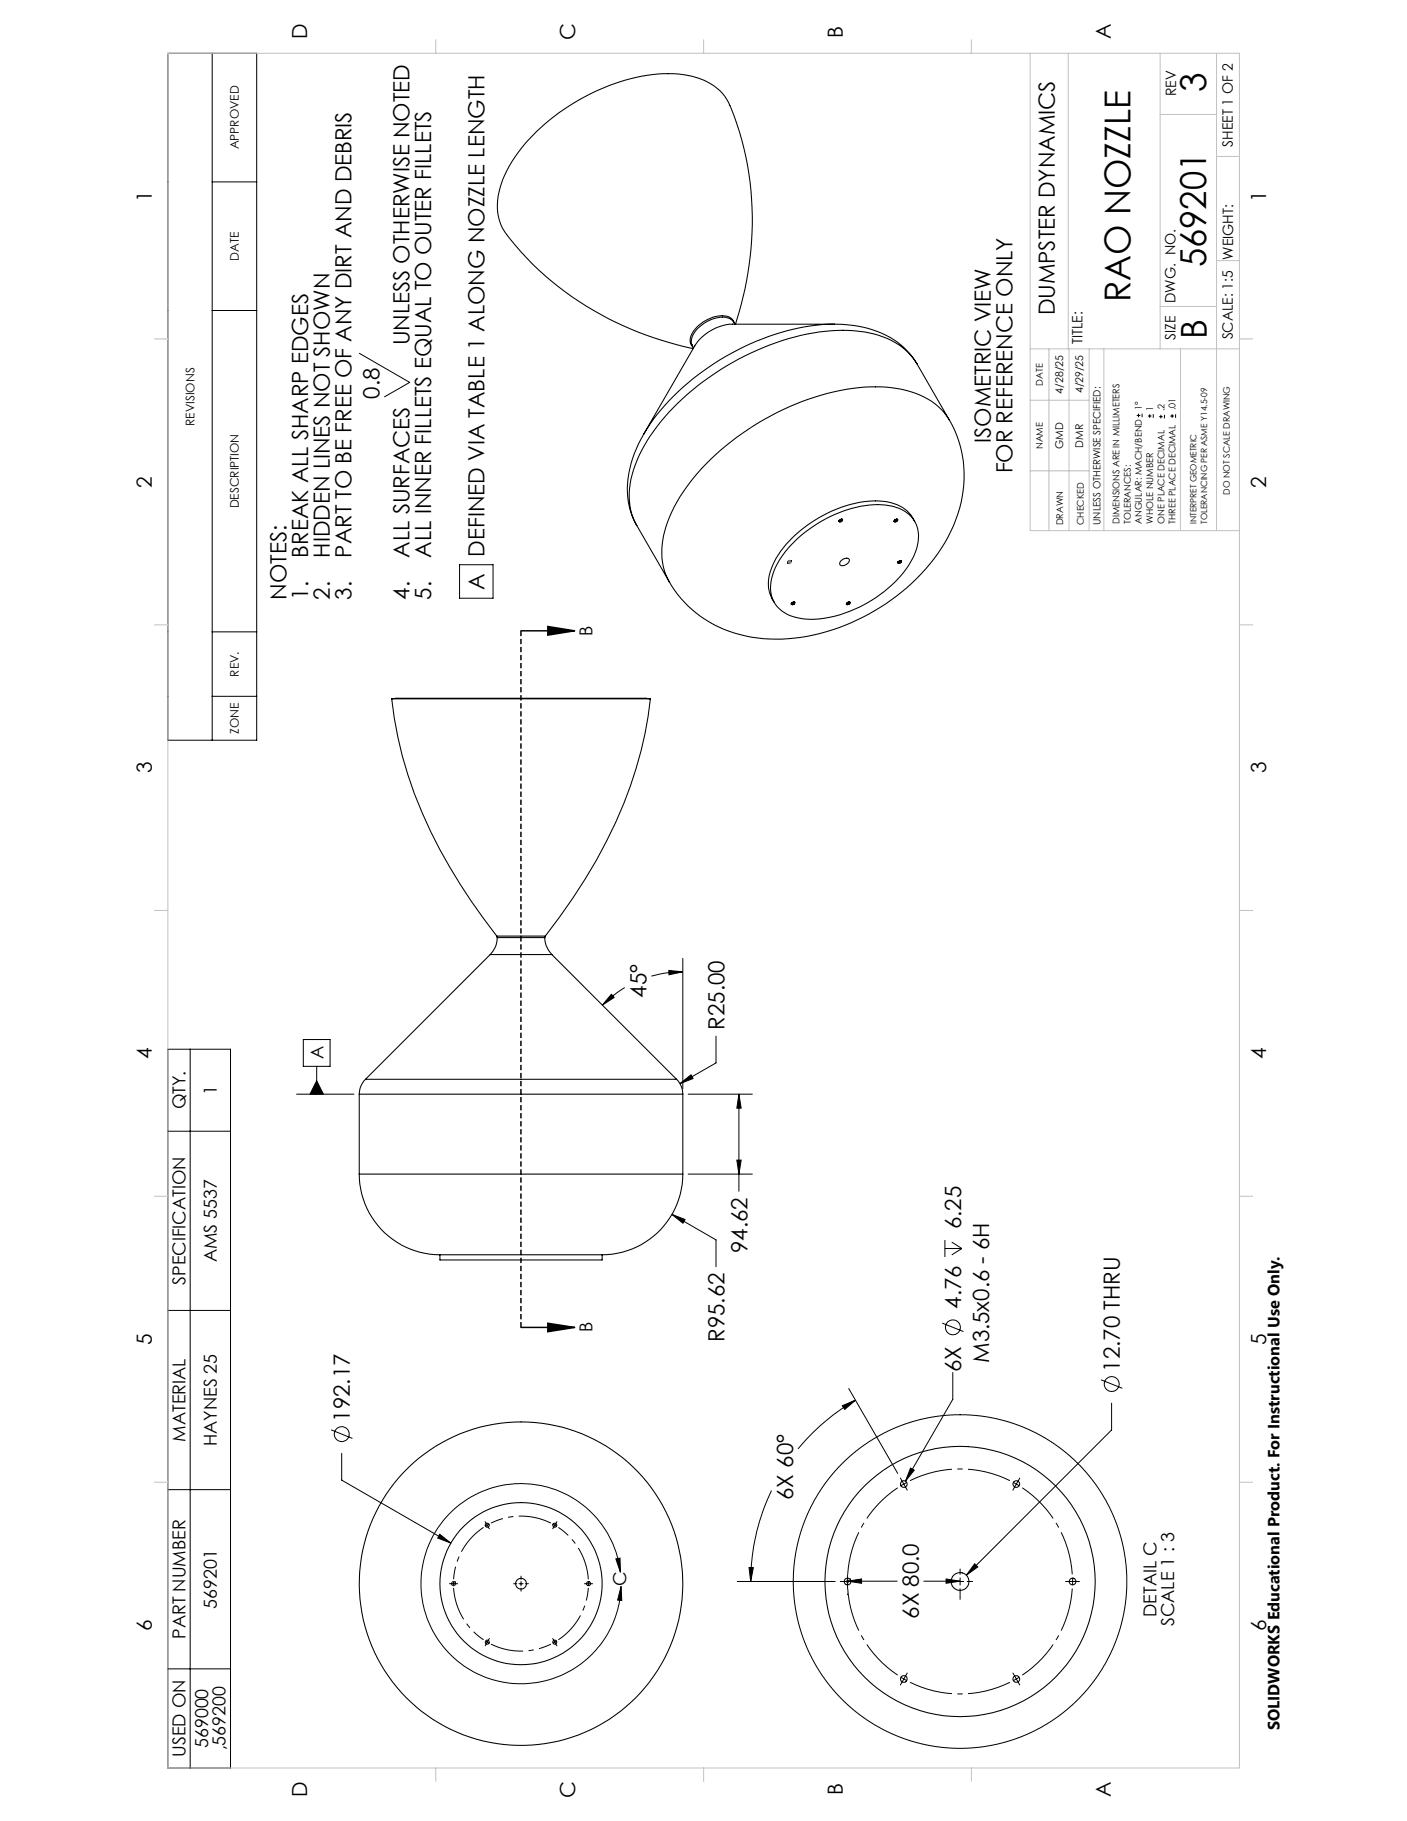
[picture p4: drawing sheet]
<svg xmlns="http://www.w3.org/2000/svg" width="216mm" height="279mm" viewBox="0 0 216 279" stroke-linecap="round" stroke-linejoin="round" font-family="sans-serif">
<g fill="none" stroke="#000" stroke-width=".16">
<path d="M106.2 53.1h.1M112.6 49.4l.2 .3M112.6 49.4h.1M112.6 49.4a2.42 2.42 0 0 0-2.8-.6 5.1 5.1 0 0 0-3.7 3.3v.5l.1 .5M112.7 49.6a1.76 1.76 0 0 0-2.2-1.1 5.4 5.4 0 0 0-4.6 3.4l.1 .8 .3 .5M112.9 49.7a48.2 48.2 0 0 0-1.1-34 8.7 8.7 0 0 0-7-4.3 26 26 0 0 0-14.9 3.4 27.8 27.8 0 0 0-12.4 12 9.6 9.6 0 0 0-.5 7.9 38.1 38.1 0 0 0 9.7 10.1 50.9 50.9 0 0 0 19.7 8.7l-.2-.4M128 49.7a15.6 15.6 0 0 1 10.8 3.7l.9 1 1 1.4M128 49.7a35.9 35.9 0 0 0-20.1 7.2 29.5 29.5 0 0 0-10.6 12.7 12.9 12.9 0 0 0 .1 10.6l.3 .4M128 49.7h-15.6a7.4 7.4 0 0 0-5.8 3.4l-7.8 13.5M140.7 55.8a10.4 10.4 0 0 0-7.3-4.7 28.1 28.1 0 0 0-15.3 1.8 38.8 38.8 0 0 0-18.8 14.8 15.2 15.2 0 0 0-2.6 9.9l.4 1.9 .6 1.1M140.7 55.8l5 8.7M128.8 79.8l.4-.1a.26 .26 0 0 1-.1 .3 .26 .26 0 0 1-.3-.1z"/>
<path d="M129.1 79.7l-.3 .1 .3-.1M129.2 79.7l-.4 .2 .4-.2-.1 .2h-.3h.3l.1-.2v.1l-.4 .2M129.3 79.7l-.2 .2-.3 .1M129.3 79.7a.36 .36 0 0 1-.5 .3M137.2 79.9l.4-.2v.1l-.4 .1M137.3 79.8l.3-.1a.26 .26 0 0 1 0 .3 .26 .26 0 0 1-.4-.1zM137.4 79.7l-.1 .1M137.5 79.7l-.2 .1M137.6 79.7l-.3 .1 .3-.1M137.7 79.7l-.2 .2h-.3M137.7 79.7l-.2 .3h-.3M137.7 79.7v.1"/>
<path d="M137.7 79.7a.33 .33 0 0 1-.5 .3M145.7 64.5a17.9 17.9 0 0 1 .2 17 30.8 30.8 0 0 1-17.2 14.8 24.6 24.6 0 0 1-17.6 .3 17.2 17.2 0 0 1-8.4-7.3M145.7 64.5a10.4 10.4 0 0 0-7.3-4.8 28.1 28.1 0 0 0-15.3 1.9 39.8 39.8 0 0 0-17.8 13.2 17 17 0 0 0-3.7 10.9l.3 1.8 .8 1.8M97.7 80.6l5 8.7M120.9 86.3l.1 .1M120.9 86.3h.2l.3-.2-.3 .2zM120.9 86.2l.4-.2-.1 .2-.3 .1M120.9 86.4h.1M120.9 86.3h.1M120.9 86.1l.5-.1a.29 .29 0 0 1-.2 .4 .29 .29 0 0 1-.3-.1zM121 86.4h.1M121.2 86l-.3 .1"/>
<path d="M121.2 86l-.3 .2M121.3 86l-.4 .2M121.3 86l-.2 .2-.2 .1h.1M121.4 86a.37 .37 0 0 1-.5 .3M121.4 92.7h.5M121.4 92.6h.3l.2-.2-.2 .2h-.3M121.5 92.4h.4a.26 .26 0 0 1-.1 .3 .26 .26 0 0 1-.4-.1zM121.8 92.4l-.3 .1M121.8 92.4l-.4 .1M121.8 92.4l-.4 .2M121.9 92.7l-.3 .1M121.9 92.7l-.3 .1-.2-.1"/>
<path d="M121.9 92.4l-.2 .3h-.3M122.4 82.6a19.6 19.6 0 0 1 12.3-5.2 6.5 6.5 0 0 1 5.4 2.2 5.4 5.4 0 0 1 .2 5.6 18.2 18.2 0 0 1-9.8 8.5 13.1 13.1 0 0 1-9.3 .8 4.6 4.6 0 0 1-2.7-6.2 12.8 12.8 0 0 1 3.9-5.7zM129.1 86a.84 .84 0 0 1 1.2-.1 1 1 0 0 1-1.4 .7l-.1-.2zM129.9 92.7h.2l.3-.3-.2 .2zM129.9 92.6l.4-.2-.2 .2h-.2M129.9 92.5l.4-.1-.4 .2M129.9 92.5l.5-.1a.29 .29 0 0 1-.1 .3 .29 .29 0 0 1-.4 0zM130.4 92.4l-.2 .3h-.3M130.4 92.4l-.3 .3h-.2M137.8 86.2l.4-.2-.4 .3h.2l.3-.3-.2 .2-.3 .1M137.9 86.1l.4-.1a.28 .28 0 0 1-.2 .4 .28 .28 0 0 1-.3-.1zM138.1 86l-.3 .2"/>
<path d="M138.2 86l-.4 .2M138.3 86l-.1 .3h-.4M138.3 86l-.3 .3h-.2M138.3 86.1a.35 .35 0 0 1-.2 .3 .35 .35 0 0 1-.3 0M140.4 80a5.5 5.5 0 0 0-4.9-3.1 18 18 0 0 0-12.3 4.2 13.1 13.1 0 0 0-5.2 7.7 5.1 5.1 0 0 0 .8 3.6M60.1 107.2a65.5 65.5 0 0 0 10.5 28.4l1.7 2.7 3.9 5.3M60.1 107.2l.7-.1h38.3l.7 .1M60.1 107.2h39.7M99.8 107.2a65.2 65.2 0 0 1-10 27.7l-1.9 2.9-4.2 5.8M75.2 146.5h9.5M75.2 146.5l-19.1 19.1M76.2 143.6l.1 .3"/>
<path d="M76.2 143.6h7.5M76.3 143.9v.4a3.5 3.5 0 0 1-1.1 2.2M76.3 143.9h7.3M83.6 143.9l.1 .6a3.7 3.7 0 0 0 1 2M83.7 143.6l-.1 .3M84.7 146.5l19.1 19.1M55.1 167.9h49.7M55.1 167.9v12.2M56.1 165.6a3.2 3.2 0 0 0-1 2.3M56.1 165.6h47.7M103.8 165.6a3.2 3.2 0 0 1 1 2.3M104.8 167.9v12.2"/>
<path d="M55.1 180.1a12.4 12.4 0 0 0 12.4 12.4M55.1 180.1h49.7M67.5 192.5h24.9M67.5 192.5v.8h24.9v-.8M104.8 180.1a12.4 12.4 0 0 1-12.4 12.4M74.5 234.1v.1M138.2 227.8v.2M69.9 242.8h.1M90.3 242.7h.1M130.5 242.4h.1M164.6 242.1l.1 .1"/>
<circle cx="74.8" cy="234" r=".31"/>
<circle cx="85.1" cy="234" r=".31"/>
<circle cx="138.7" cy="227.7" r=".51"/>
<circle cx="156" cy="227.7" r=".51"/>
<circle cx="69.6" cy="243" r=".31"/>
<circle cx="74.8" cy="252" r=".31"/>
<circle cx="80" cy="243" r=".82"/>
<circle cx="80" cy="243" r="24.8"/>
<circle cx="80" cy="243" r="12.4"/>
<circle cx="85.1" cy="252" r=".31"/>
<circle cx="90.3" cy="243" r=".31"/>
<circle cx="130" cy="242.7" r=".52"/>
<circle cx="138.7" cy="257.6" r=".52"/>
<circle cx="147.3" cy="242.7" r="1.37"/>
<circle cx="147.3" cy="242.7" r="20.7"/>
<circle cx="155.9" cy="257.6" r=".52"/>
<circle cx="164.6" cy="242.7" r=".52"/>
</g>
<g fill="none" stroke="#000" stroke-width=".15">
<path d="M25.8 8.2h13.6v105.4h-13.6zM32.6 8.2v105.4M32.6 27.9h6.8M32.6 47.6h6.8M55.1 54.2l7.8 4.5-3.9 2.2M174.4 63.7h.6M174.7 63.5v.5M175.3 63.5v.5M176.1 63.8h.6M176.4 63.6v.5M177 63.6v.5M177.9 63.9h.5"/>
<path d="M178.1 63.6v.6M178.7 63.6v.6M179.6 63.8h.5M179.9 63.6v.5M180.4 63.6v.5M32.6 96.9h6.8M70.5 86.6h5.2v5.2h-5.2zM32.6 106.8h6.8M46.5 159.5h4.1v4.1h-4.1zM93.8 152.6l.4 .4-1.8 1.2zM95.9 151.5l-2 1.4-1.5 1.3M102.6 148.9l2.2 .2-2.1 .5z"/>
<path d="M104.8 149.1a17 17 0 0 0-4.8 .7M104.8 147.1v20M109.9 159v4.1l-5.6 3.2M25.8 161h9.6v110.3h-9.6zM25.8 173.6h9.6M29.2 161v110.3M45.5 167.9h8.8M48.6 165.8l1 2.1h-2zM48.6 163.6v4.3M104.3 166.3l1.7-1.4 .4 .6zM105.6 167.9h9.8M113.1 178h.6l-.3 2.1z"/>
<path d="M113.4 167.9l.3 2.1h-.6zM113.4 167.9v14.9M103.1 186.3l2 .8-.3 .6zM103.1 186.3l6.8 3.9v4.2M105.6 180.1h9.8M145 190.3v2.6M145 191.6h2.6M146 190.6l1.6 1M147.6 191.6l-1.6 .9M25.8 201.1h9.6M50.8 219.4l3.3 1.3M129.3 215.7l2-.9-1.7 1.5z"/>
<path d="M130.2 213.1l7.6 13M131.3 214.8a33.1 33.1 0 0 0-8.8 7.5M144.6 203l3.2 1.3M146.2 210.6v4.1l-7.3 12.6M168.9 211.7l3.3 1.3M170.6 215.3v4.1l-22.3 22.3M25.8 228.6h9.6M52.4 223v4.1l16.8 9.7M67.5 235.4l1.7 1.4-2-.8zM74.4 233.5l.4 .5M74.8 234l-.3 .2M74.8 234l.3 .6"/>
<path d="M75.1 233.9l-.3 .1M84.8 233.9l.3 .1M85.1 234l.3 .2M85.1 234l-.3 .6M85.5 233.5l-.4 .5M94.5 239.2l.6-.1 .1 2.1zM118.4 228.7a32.6 32.6 0 0 0-3.2 14M138.2 226.8l.5 .9M138.7 227.7l-.5 .3M138.7 227.7l.5 .9M139.2 227.4l-.5 .3M139.7 225.2l.6 .4-1.4 1.7z"/>
<path d="M149.6 239.9l.4 .5-1.7 1.3zM155.5 227.4l.5 .3M156 227.7l.4 .3M156 227.7l-.6 .9M156.5 226.8l-.5 .9M25.8 256.1h9.6M69 243h1.2M69.6 242.7v.6M74.5 251.8l.3 .1M74.8 251.9l.3 .2M74.8 251.9l-.4 .6M75.1 251.4l-.3 .5"/>
<path d="M78.8 243h.5M79.6 243h.7M80 241.8v.5M80 242.7v.6M80 243.7v.4M80.6 243h.5M84.8 251.4l.3 .5M85.1 251.9l-.3 .2M85.1 251.9l.4 .6M85.4 251.8l-.3 .1M89.7 243h1.2M90.3 242.7v.6"/>
<path d="M95.2 241.2a15.4 15.4 0 0 0-23.8-11 15.4 15.4 0 0 0 1.1 26.2 15.4 15.4 0 0 0 22.8-13M95.3 243.4l.1 2.2-.6-.1zM113.1 242.7h15.1M114.9 240.5h.7l-.4 2.2zM129 242.7h2.1M130.1 242.1v1.1M130.1 242.6l2.1-.3v.6zM130.1 241.6v2.1M130.1 244.5v.2M130.1 242.6h7.6M138.2 257.3l1 .6M139.2 256.7l-1 1.8"/>
<path d="M141.7 242.6h5.6M145.2 242.3l2.1 .3-2.1 .3zM145.4 242.7h.8M146.8 242.7h1.1M147.3 240.7v.9M147.3 242.1v1.1M147.3 243.7v.9M147.3 244.7v.7M148.4 242.7h.8M155.4 256.7l1.1 1.8M156.4 257.3l-.9 .6M163.5 242.7h2.1"/>
<path d="M164.6 242.1v1.1"/>
<circle cx="146.2" cy="203.7" r="1.14"/>
<circle cx="170.6" cy="212.3" r="1.14"/>
<circle cx="52.4" cy="220" r="1.14"/>
<circle cx="147.3" cy="242.7" r="25.6"/>
</g>
<path d="M137.7 228.3a17.3 17.3 0 0 0-7.6 13.3M155 227.2a17.3 17.3 0 0 0-15.4 0M130.1 243.7a17.3 17.3 0 0 0 7.6 13.3M139.6 258.1a17.3 17.3 0 0 0 15.4 0M156.9 257a17.3 17.3 0 0 0 7.6-13.3M164.5 241.6a17.3 17.3 0 0 0-7.6-13.3" fill="none" stroke="#000" stroke-width=".15" stroke-dasharray="9.9 .8 .8 .8" stroke-dashoffset="3.2" stroke-linecap="butt"/>
<path d="M80 96.8h8.2M84.1 96.1l4.1 .7-4.1 .6zM80 203.7h8.2M84.1 203l4.1 .7-4.1 .6z" fill="none" stroke="#000" stroke-width=".23"/>
<path d="M120.8 86.2h.6M120.9 86l.5 .4M121.1 85.9v.7M121.4 86l-.5 .4M69.3 243h.6M69.4 242.8l.4 .4M69.6 242.7v.6M69.8 242.8l-.4 .4M129.7 242.7h.7M129.8 242.4l.5 .5M130.1 242.3v.7M130.3 242.4l-.5 .5" fill="none" stroke="#808080" stroke-width=".15"/>
<path d="M74.2 234.4a10.4 10.4 0 0 0-4.6 7.9M84.5 233.7a10.4 10.4 0 0 0-9.2 0M69.6 243.6a10.4 10.4 0 0 0 4.6 8M75.3 252.3a10.4 10.4 0 0 0 9.2 0M85.7 251.6a10.4 10.4 0 0 0 4.6-8M90.3 242.3a10.4 10.4 0 0 0-4.6-7.9" fill="none" stroke="#000" stroke-width=".15" stroke-dasharray="9.9 .8 .8 .8" stroke-dashoffset="4.8" stroke-linecap="butt"/>
<path d="M79.9 96.8v106.9" fill="none" stroke="#000" stroke-width=".23" stroke-dasharray=".8 .4" stroke-linecap="butt"/>
<g fill="none" stroke="#c0c0c0" stroke-width=".15">
<path d="M25.8 8.2h164.4v263.1h-164.4zM66.9 6.1v2.1M108 6.1v2.1M149.1 6.1v2.1M158.1 8.2v73.2h32.1M163.9 8.2v45.3M178 8.2v45.3M178 17.6h8.7M186.7 8.2v73.1M186.7 40h3.5M186.7 24h3.5M23.7 52h2.1"/>
<path d="M158.1 53.5h32.1M161 53.5v27.9M164 53.5v27.9M167.1 53.5v27.9M169.4 53.5v27.9M178 47h8.7M181.1 53.5v27.8M190.2 52h2M158.1 61.4h9M158.1 72.2h9M23.7 95.9h2.1M190.2 95.9h2"/>
<path d="M23.7 139.7h2.1M190.2 139.7h2M23.7 183.5h2.1M190.2 183.5h2M23.7 227.4h2.1M190.2 227.4h2M66.9 271.3v2M108 271.2v2.1M149.1 271.3v2"/>
</g>
<g fill="#000">
<path d="M48.6 165.8l1 2.1h-2z"/>
<path d="M84.1 96.1l4.1 .7-4.1 .6zM84.1 203l4.1 .7-4.1 .6z"/>
<path d="M67.5 235.4l-.3 .6 2 .8zM102.6 148.9l2.2 .2-2.1 .5zM93.8 152.6l.4 .4-1.8 1.2zM113.1 178h.6l-.3 2.1zM113.4 167.9l.3 2.1h-.6zM103.1 186.3l1.7 1.4 .3-.6zM104.3 166.3l2.1-.8-.4-.6z"/>
<path d="M94.5 239.2l.6-.1 .1 2.1zM95.3 243.4l.1 2.2-.6-.1z"/>
<path d="M114.9 240.5l.3 2.2 .4-2.2zM129.3 215.7l.3 .6 1.7-1.5zM149.6 239.9l-1.3 1.8 1.7-1.3zM139.7 225.2l-.8 2.1 1.4-1.7zM130.1 242.6l2.1-.3v.6zM145.2 242.3l2.1 .3-2.1 .3z"/>
</g>
<g font-size="5.5">
<text x="185.1" y="14.1" transform="rotate(-90 185.1 14.1)">3</text>
<text x="185.1" y="41" transform="rotate(-90 185.1 41)">569201</text>
<text x="173.5" y="46.4" transform="rotate(-90 173.5 46.4)">RAO NOZZLE</text>
<text x="185.2" y="52.1" transform="rotate(-90 185.2 52.1)">B</text>
</g>
<g font-size="3.4">
<text x="62.9" y="53" transform="rotate(-90 62.9 53)">UNLESS OTHERWISE NOTED</text>
<text x="161.9" y="48.4" transform="rotate(-90 161.9 48.4)">DUMPSTER DYNAMICS</text>
<text x="58.3" y="61.2" transform="rotate(-90 58.3 61.2)">0.8</text>
<text x="152.1" y="67.9" transform="rotate(-90 152.1 67.9)">ISOMETRIC VIEW</text>
<text x="155.4" y="72.6" transform="rotate(-90 155.4 72.6)">FOR REFERENCE ONLY</text>
<text x="47.3" y="85.6" transform="rotate(-90 47.3 85.6)">BREAK ALL SHARP EDGES</text>
<text x="50.6" y="85.6" transform="rotate(-90 50.6 85.6)">HIDDEN LINES NOT SHOWN</text>
<text x="53.9" y="85.6" transform="rotate(-90 53.9 85.6)">PART TO BE FREE OF ANY DIRT AND DEBRIS</text>
<text x="62.9" y="85.6" transform="rotate(-90 62.9 85.6)">ALL SURFACES</text>
<text x="66.2" y="85.6" transform="rotate(-90 66.2 85.6)">ALL INNER FILLETS EQUAL TO OUTER FILLETS</text>
<text x="74.4" y="85.4" transform="rotate(-90 74.4 85.4)">DEFINED VIA TABLE 1 ALONG NOZZLE LENGTH</text>
<text x="43.9" y="92" transform="rotate(-90 43.9 92)">NOTES:</text>
<text x="47.3" y="92" transform="rotate(-90 47.3 92)">1.</text>
<text x="50.6" y="92" transform="rotate(-90 50.6 92)">2.</text>
<text x="53.9" y="92" transform="rotate(-90 53.9 92)">3.</text>
<text x="62.9" y="92" transform="rotate(-90 62.9 92)">4.</text>
<text x="66.2" y="92" transform="rotate(-90 66.2 92)">5.</text>
<text x="74.4" y="90.5" transform="rotate(-90 74.4 90.5)">A</text>
<text x="99.2" y="153.1" transform="rotate(-90 99.2 153.1)">45°</text>
<text x="111.2" y="158" transform="rotate(-90 111.2 158)">R25.00</text>
<text x="147.5" y="188.6" transform="rotate(-90 147.5 188.6)">6.25</text>
<text x="114.7" y="192.3" transform="rotate(-90 114.7 192.3)">94.62</text>
<text x="147.5" y="200.8" transform="rotate(-90 147.5 200.8)">4.76</text>
<text x="111.2" y="205.9" transform="rotate(-90 111.2 205.9)">R95.62</text>
<text x="151.8" y="209.1" transform="rotate(-90 151.8 209.1)">M3.5x0.6 - 6H</text>
<text x="147.5" y="210.6" transform="rotate(-90 147.5 210.6)">6X</text>
<text x="171.8" y="210.5" transform="rotate(-90 171.8 210.5)">12.70 THRU</text>
<text x="53.7" y="218.1" transform="rotate(-90 53.7 218.1)">192.17</text>
<text x="121.7" y="230.1" transform="rotate(-90 121.7 230.1)">6X 60°</text>
<text x="141" y="248.4" transform="rotate(-90 141 248.4)">6X 80.0</text>
</g>
<g font-size="3.2">
<text x="129.3" y="5.8" transform="rotate(-90 129.3 5.8)">B</text>
<text x="47.1" y="6.1" transform="rotate(-90 47.1 6.1)">D</text>
<text x="88.2" y="6.2" transform="rotate(-90 88.2 6.2)">C</text>
<text x="170.5" y="6" transform="rotate(-90 170.5 6)">A</text>
<text x="23.3" y="31" transform="rotate(-90 23.3 31)">1</text>
<text x="194.3" y="31" transform="rotate(-90 194.3 31)">1</text>
<text x="23.3" y="74.8" transform="rotate(-90 23.3 74.8)">2</text>
<text x="194.3" y="74.8" transform="rotate(-90 194.3 74.8)">2</text>
<text x="23.3" y="118.7" transform="rotate(-90 23.3 118.7)">3</text>
<text x="194.3" y="118.7" transform="rotate(-90 194.3 118.7)">3</text>
<text x="23.3" y="162.5" transform="rotate(-90 23.3 162.5)">4</text>
<text x="194.3" y="162.5" transform="rotate(-90 194.3 162.5)">4</text>
<text x="23.3" y="206.4" transform="rotate(-90 23.3 206.4)">5</text>
<text x="194.3" y="206.4" transform="rotate(-90 194.3 206.4)">5</text>
<text x="23.3" y="250.2" transform="rotate(-90 23.3 250.2)">6</text>
<text x="194.3" y="250.2" transform="rotate(-90 194.3 250.2)">6</text>
<text x="47.1" y="275.7" transform="rotate(-90 47.1 275.7)">D</text>
<text x="88.2" y="275.8" transform="rotate(-90 88.2 275.8)">C</text>
<text x="129.3" y="275.5" transform="rotate(-90 129.3 275.5)">B</text>
<text x="170.5" y="275.7" transform="rotate(-90 170.5 275.7)">A</text>
</g>
<g font-size="2.7">
<text x="90.9" y="97.6" transform="rotate(-90 90.9 97.6)">B</text>
<text x="49.6" y="162.6" transform="rotate(-90 49.6 162.6)">A</text>
<text x="28.4" y="170.2" transform="rotate(-90 28.4 170.2)">QTY.</text>
<text x="33.3" y="168" transform="rotate(-90 33.3 168)">1</text>
<text x="28.4" y="197.2" transform="rotate(-90 28.4 197.2)">SPECIFICATION</text>
<text x="33.3" y="193.7" transform="rotate(-90 33.3 193.7)">AMS 5537</text>
<text x="90.9" y="204.4" transform="rotate(-90 90.9 204.4)">B</text>
<text x="28.4" y="221.2" transform="rotate(-90 28.4 221.2)">MATERIAL</text>
<text x="33.3" y="221.9" transform="rotate(-90 33.3 221.9)">HAYNES 25</text>
<text x="96.1" y="243.4" transform="rotate(-90 96.1 243.4)">C</text>
<text x="28.4" y="251.4" transform="rotate(-90 28.4 251.4)">PART NUMBER</text>
<text x="33.3" y="246.9" transform="rotate(-90 33.3 246.9)">569201</text>
<text x="177.5" y="248.1" transform="rotate(-90 177.5 248.1)">DETAIL C</text>
<text x="180.2" y="249.5" transform="rotate(-90 180.2 249.5)">SCALE 1 : 3</text>
<text x="28.4" y="269.6" transform="rotate(-90 28.4 269.6)">USED ON</text>
<text x="31.9" y="268.2" transform="rotate(-90 31.9 268.2)">569000</text>
<text x="34.6" y="268.6" transform="rotate(-90 34.6 268.6)">,569200</text>
</g>
<text font-size="2.5" x="196.4" y="265.5" transform="rotate(-90 196.4 265.5)">SOLIDWORKS Educational Product. For Instructional Use Only.</text>
<g font-size="2.2">
<text x="180.5" y="14.8" transform="rotate(-90 180.5 14.8)">REV</text>
<text x="189.2" y="22.5" transform="rotate(-90 189.2 22.5)">SHEET 1 OF 2</text>
<text x="189.2" y="39.8" transform="rotate(-90 189.2 39.8)">WEIGHT:</text>
<text x="180.4" y="46.5" transform="rotate(-90 180.4 46.5)">DWG. NO.</text>
<text x="166.1" y="52.8" transform="rotate(-90 166.1 52.8)">TITLE:</text>
<text x="180.4" y="52.2" transform="rotate(-90 180.4 52.2)">SIZE</text>
<text x="189.2" y="52.1" transform="rotate(-90 189.2 52.1)">SCALE: 1:5</text>
</g>
<g font-size="1.8">
<text x="36.6" y="22.9" transform="rotate(-90 36.6 22.9)">APPROVED</text>
<text x="36.6" y="40" transform="rotate(-90 36.6 40)">DATE</text>
<text x="29.8" y="65.3" transform="rotate(-90 29.8 65.3)">REVISIONS</text>
<text x="36.6" y="78" transform="rotate(-90 36.6 78)">DESCRIPTION</text>
<text x="36.6" y="103.8" transform="rotate(-90 36.6 103.8)">REV.</text>
<text x="36.6" y="112.6" transform="rotate(-90 36.6 112.6)">ZONE</text>
</g>
<g font-size="1.6">
<text x="163.1" y="60.4" transform="rotate(-90 163.1 60.4)">4/28/25</text>
<text x="166.2" y="60.3" transform="rotate(-90 166.2 60.3)">4/29/25</text>
<text x="163.1" y="68.9" transform="rotate(-90 163.1 68.9)">GMD</text>
<text x="166.2" y="68.7" transform="rotate(-90 166.2 68.7)">DMR</text>
</g>
<text font-size="1.5" x="168.9" y="80.6" transform="rotate(-90 168.9 80.6)">UNLESS OTHERWISE SPECIFIED:</text>
<g font-size="1.4">
<text x="160" y="59.2" transform="rotate(-90 160 59.2)">DATE</text>
<text x="175.2" y="62.9" transform="rotate(-90 175.2 62.9)">1°</text>
<text x="177" y="63" transform="rotate(-90 177 63)">1</text>
<text x="178.7" y="63.1" transform="rotate(-90 178.7 63.1)">.2</text>
<text x="180.4" y="63" transform="rotate(-90 180.4 63)">.01</text>
<text x="160" y="68.9" transform="rotate(-90 160 68.9)">NAME</text>
<text x="188.7" y="75.9" transform="rotate(-90 188.7 75.9)">DO NOT SCALE DRAWING</text>
<text x="163.1" y="80.6" transform="rotate(-90 163.1 80.6)">DRAWN</text>
<text x="166.3" y="80.6" transform="rotate(-90 166.3 80.6)">CHECKED</text>
<text x="171.8" y="80.4" transform="rotate(-90 171.8 80.4)">DIMENSIONS ARE IN MILLIMETERS</text>
<text x="173.5" y="80.4" transform="rotate(-90 173.5 80.4)">TOLERANCES:</text>
<text x="175.2" y="80.4" transform="rotate(-90 175.2 80.4)">ANGULAR: MACH/BEND</text>
<text x="177" y="80.4" transform="rotate(-90 177 80.4)">WHOLE NUMBER</text>
<text x="178.7" y="80.4" transform="rotate(-90 178.7 80.4)">ONE PLACE DECIMAL</text>
<text x="180.4" y="80.4" transform="rotate(-90 180.4 80.4)">THREE PLACE DECIMAL</text>
</g>
<g font-size="1.3">
<text x="183.6" y="80.4" transform="rotate(-90 183.6 80.4)">INTERPRET GEOMETRIC</text>
<text x="185.2" y="80.4" transform="rotate(-90 185.2 80.4)">TOLERANCING PER ASME Y14.5-09</text>
</g>
</svg>
